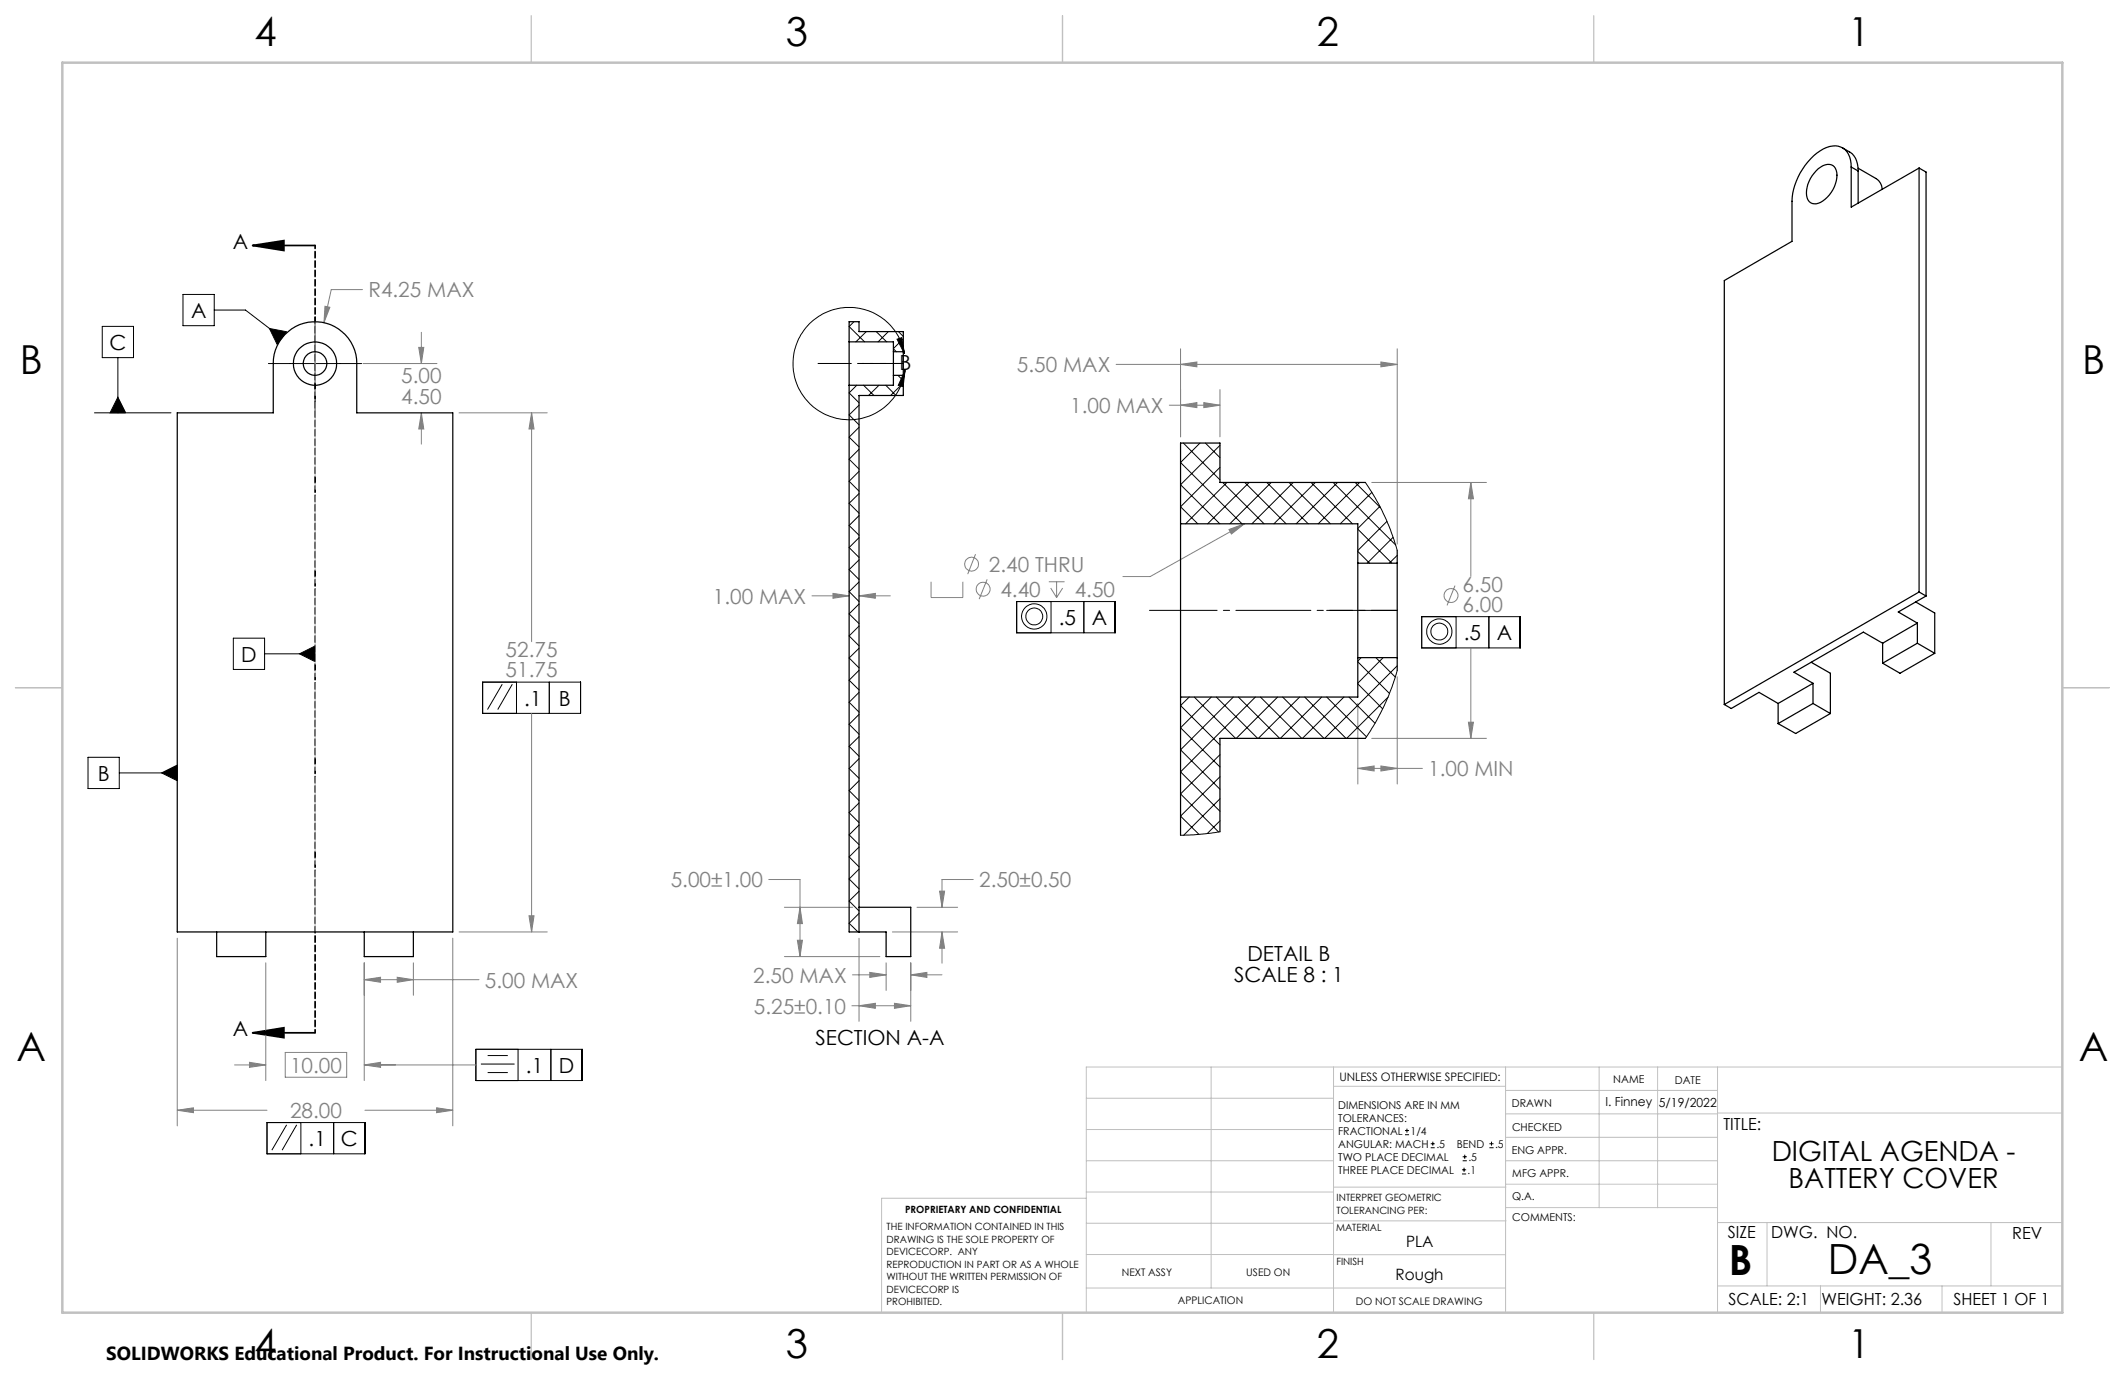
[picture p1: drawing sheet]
<svg xmlns="http://www.w3.org/2000/svg" width="432mm" height="279mm" viewBox="0 0 432 279" stroke-linecap="round" stroke-linejoin="round" font-family="sans-serif">
<g fill="none" stroke="#000" stroke-width=".2">
<path d="M37.2 59.8h6.3v6.4h-6.3zM20.8 66.3h6.3v6.4h-6.3zM24 72.7v11.2M43.5 63h6.4l7.4 5.7M54.5 73.9h19M54.8 66.7l3.4 .7-1.9 2.6zM64 64.4v19M182.3 68.9l.9-.3 .6 3.3zM183.8 71.9a11.4 11.4 0 0 0-17.7-7.4 11.4 11.4 0 0 0 .6 19.2 11.4 11.4 0 0 0 17.2-8.5M183.9 75.2l-.4 3.4-1-.3zM19.2 83.9h15.5M24 80.7l1.5 3.2h-3.1z"/>
<path d="M47.4 129.7h6.4v6.3h-6.4zM53.8 132.9h10.2M60.9 132.9l3.1-1.6v3.1zM98.1 138.6h19.9v6.4h-19.9zM102.1 139l-3 5.2M104.1 139l-3 5.2M105 138.6v6.4M111.6 138.6v6.4M206.6 122.2h20v6.4h-20zM213.6 122.2v6.4M220.2 122.2v6.4M288.9 125.3h20v6.4h-20z"/>
<path d="M295.9 125.3v6.4M302.5 125.3v6.4M17.9 153.9h6.3v6.3h-6.3zM24.2 157.1h11.8M32.8 157.1l3.2-1.6v3.1zM96.7 213.2h21.6v6.4h-21.6zM97.7 216.2h6.9M99.1 214.5h4.1M99.1 217.9h4.1M105.3 213.2v6.4M111.9 213.2v6.4M54.3 228.1h19.9v6.4h-19.9z"/>
<path d="M58.2 228.6l-3 5.1M60.3 228.6l-3 5.1M61.1 228.1v6.4M67.8 228.1v6.4M285.5 230.6h.8M285.5 229.7h.8M285.9 229.3v.9M290.7 233.2h.8M290.7 232.4h.8M291.1 232v.8M297.1 238.5h.8M297.1 237.7h.8"/>
<path d="M297.2 235.9h.9M297.2 235.1h.9M297.5 237.3v.8M297.6 234.6v.9M302.6 233.2h.9M302.6 232.4h.9M303.1 232v.8"/>
<circle cx="210.2" cy="125.3" r="2.57"/>
<circle cx="210.2" cy="125.3" r="1.72"/>
<circle cx="292.5" cy="128.3" r="2.57"/>
<circle cx="292.5" cy="128.3" r="1.71"/>
</g>
<g fill="none" stroke="#808080" stroke-width=".2">
<path d="M73.7 58.8h-6.4l-1.5 6.8M66 62.2l1 .2-1.2 3.2zM73.8 73.9h15M85.1 70.6h1l-.5 3.3zM85.6 67.5v6.4M226.8 74h57.1M239.9 74l3.3-.4v.9zM239.9 70.9v17.9M247.9 79.2v9.6M280.6 73.6l3.3 .4-3.3 .5zM283.9 70.9v39.7M85.6 83.9l.5 3.3h-1z"/>
<path d="M85.6 83.9v6.3M93.3 83.9h17.9M108 83.9l.5 3.3h-1zM108 83.9v46.5M237.6 82.3h10.3M239.9 82.3l3.3-.5v1zM244.6 81.8l3.3 .5-3.3 .5zM278.7 98h23.3M298.9 98l.5 3.4h-1zM298.9 98v19.1M189.2 118.2v3.2h6.5v-3.2M198.2 112.6l-1.6 4.1"/>
<path d="M200.6 117.7l-1.6 4M213.1 118.2h3.2M213.5 119.5l1.2 1.9M214.7 118.2v3.2M215.9 119.5l-1.2 1.9M249.7 107.6l3.2-1.2-2.7 2.1zM252.9 106.4l-19.2 10.8h-5.5M295.7 119l-1.7 4M165 121.1h7.5M169.3 120.6l3.2 .5-3.2 .5zM174.6 121.1l3.3-.5v1zM174.6 121.1h6.3"/>
<path d="M283.9 137.5v21.8M298.9 131.7v18.3M108 145v44.4M275.9 156.1l3.3-.5v1.1zM275.9 142.9v16.4M275.9 156.1h13.1M278.7 150h23.3M280.6 155.6l3.3 .5-3.3 .6zM298.4 146.8h1l-.5 3.2zM156.2 178.7h6.4v15.7M197.8 178.7h-6.4v5.7M36 190.6v38.2"/>
<path d="M54 195.7v23.9M74 199.1l3.3-.5v1zM74 195.7v23.9M74 199.1h23.3M80.7 198.6l3.3 .5-3.3 .5zM84 195.7v6.5M92 190.6v38.2M93.3 189.4h17.9M107.5 186.1h1l-.5 3.3zM159.4 184.4h13.9M159.4 194.4h19.4M162 191.1h1.1l-.5 3.3z"/>
<path d="M162.6 184.4l.5 3.3h-1.1zM173.2 198.1h6.9M174.6 190.6v16.9M176.7 197.6l3.4 .5-3.4 .5zM180.1 195.7v5.6M181.3 189.4h13.3M185.1 198.1l3.2-.5v1zM185.1 195.7v11.8M185.1 198.1h6.3M186.3 184.4h8.3M190.9 181.1h1l-.5 3.3zM191.4 189.4l.5 3.3h-1z"/>
<path d="M191.4 189.4v6.3M47.7 216.4h6.3M50.7 215.9l3.3 .5-3.3 .5zM58 213.9h12.4v5h-12.4zM74 216.4l3.3-.5v1zM74 216.4h22.7M173.1 204.4h12M174.6 204.4l3.3-.5v1zM181.8 203.9l3.3 .5-3.3 .5zM36 225.6l3.3-.5v1zM36 225.6h18.3M74.2 225.6h17.8"/>
<path d="M88.7 225.1l3.3 .5-3.3 .5z"/>
<circle cx="197.4" cy="114.6" r="1.4"/>
<circle cx="199.8" cy="119.7" r="1.42"/>
<circle cx="294.9" cy="121" r="1.41"/>
</g>
<path d="M51.3 49.9h12.7M51.3 49.9l6.4-1v2zM51.3 209.9h12.7M51.3 209.9l6.4-1.1v2.1z" fill="none" stroke="#000" stroke-width=".35"/>
<path d="M183.6 73.9h-17.4" fill="none" stroke="#000" stroke-width=".2" stroke-dasharray="15.2 1.3 1.3 1.3" stroke-dashoffset="8.5"/>
<path d="M175.2 73.9h8.4" fill="none" stroke="#000" stroke-width=".2" stroke-dasharray="15.2 1.3 1.3 1.3" stroke-dashoffset="13"/>
<path d="M283.9 124h-50.3" fill="none" stroke="#000" stroke-width=".2" stroke-dasharray="15.2 1.3 1.3 1.3" stroke-dashoffset="1.5"/>
<path d="M269.6 124h14.3" fill="none" stroke="#000" stroke-width=".2" stroke-dasharray="15.2 1.3 1.3 1.3" stroke-dashoffset="10"/>
<path d="M64 49.9v159.9" fill="none" stroke="#000" stroke-width=".35" stroke-dasharray="1.3 .6" stroke-dashoffset=".7"/>
<path d="M64 65.4v124" fill="none" stroke="#c0c0c0" stroke-width=".2" stroke-dasharray="15.2 1.3 1.3 1.3" stroke-dashoffset="2.8"/>
<g fill="none" stroke="#c0c0c0" stroke-width=".2">
<path d="M246.1 216.8v44.9M271 216.8v49.9M305.9 216.8v49.9M324.9 216.8v28.6M336.8 216.8v28.6M349 216.8v49.9M419.1 216.8h-198.4v49.9M220.7 235.9h50.3M220.7 229.5h50.3M220.7 223.2h50.3M271 220.7h34.9M305.9 231.1h43.1"/>
<path d="M305.9 226.3h43.1M305.9 221.6h43.1M305.9 235.9h43.1M349 226.2h70.1M220.7 248.6h50.3M220.7 242.2h50.3M220.7 254.9h50.3M220.7 243.5h-41.6v23.2M271 255h34.9M271 248.1h35M271 241.2h35M305.9 240.6h43.1"/>
<path d="M306 245.4h43M349 248.4h70.1M359.1 248.4v12.9M404.6 248.4v12.9M220.7 261.7h85.2M349 261.3h70.1M369.9 261.3v5.4M394.6 261.3v5.4"/>
</g>
<path d="M108 3.2v9.5M215.9 3.2v9.5M323.8 3.2v9.5M3.1 139.7h9.6M419.1 139.7h9.5M108 266.7v9.6M215.9 266.7v9.6M323.8 266.7v9.6" fill="none" stroke="#c0c0c0" stroke-width=".25"/>
<path d="M12.7 12.7h406.4v254h-406.4z" fill="none" stroke="#c0c0c0" stroke-width=".5"/>
<g fill="#000">
<path d="M51.3 49.9l6.4-1v2zM51.3 209.9l6.4-1.1v2.1z"/>
<path d="M54.8 66.7l3.4 .7-1.9 2.6zM32.8 157.1l3.2 1.5v-3.1zM24 80.7l1.5 3.2h-3.1zM60.9 132.9l3.1 1.5v-3.1zM182.3 68.9l.9-.3 .6 3.3zM183.9 75.2l-.4 3.4-1-.3z"/>
</g>
<path d="M74 199.1l3.3-.5v1zM80.7 198.6l3.3 .5-3.3 .5zM50.7 215.9l3.3 .5-3.3 .5zM74 216.4l3.3-.5v1zM36 225.6l3.3-.5v1zM88.7 225.1l3.3 .5-3.3 .5zM107.5 186.1h1l-.5 3.3zM108 83.9l.5 3.3h-1zM85.6 83.9l.5 3.3h-1zM85.1 70.6h1l-.5 3.3zM66 62.2l-.2 3.4 1.2-3.2zM181.8 203.9l3.3 .5-3.3 .5zM174.6 204.4l3.3-.5v1zM176.7 197.6l3.4 .5-3.4 .5zM185.1 198.1l3.2-.5v1zM191.4 189.4l.5 3.3h-1zM190.9 181.1h1l-.5 3.3zM162 191.1h1.1l-.5 3.3zM162.6 184.4l.5 3.3h-1.1zM174.6 121.1l3.3-.5v1zM169.3 120.6l3.2 .5-3.2 .5zM239.9 82.3l3.3-.5v1zM244.6 81.8l3.3 .5-3.3 .5zM239.9 74l3.3-.4v.9zM280.6 73.6l3.3 .4-3.3 .5zM249.7 107.6l.5 .9 2.7-2.1zM298.9 98l.5 3.4h-1zM298.4 146.8h1l-.5 3.2zM275.9 156.1l3.3-.5v1.1zM280.6 155.6l3.3 .5-3.3 .6z" fill="#808080"/>
<g fill="none" stroke="#000" stroke-width=".25">
<path d="M369 34.7a2.87 2.87 0 0 1 3.5-1 3.2 3.2 0 0 1 .5 3.7 6 6 0 0 1-4 4 1.83 1.83 0 0 1-1.9-2.2 6.8 6.8 0 0 1 1.9-4.5zM374.4 30.1a4.4 4.4 0 0 1 3.2 4.6M376.2 33.9a3.9 3.9 0 0 0-2.7-4.2 7 7 0 0 0-6.2 3.2 13.3 13.3 0 0 0-3.2 8v8.1l-13.7 8v86.2M376.2 33.9v8.2l13.8-8M376.2 33.9l1.4 .8M377.6 34.2l3.6 2.1a2.75 2.75 0 0 1 1.3 2.2M377.6 34.7v6.6M390 34.1l1.4 .9v86.1M390 34.1v86.2M172.5 69.5v8.8M172.5 78.3v111.1h7.6v5h5v-10h-10.5M172.5 69.5v-4.1h2.1v2h9v4.1"/>
<path d="M172.5 69.5h9v2M181.5 71.5v4.8M181.5 76.3h2.1M181.5 71.5h2.1M181.5 76.3v2h-9M183.6 71.5v4.8M183.6 76.3v4.1h-9v109M36 83.9h19.5v-10a8.5 8.5 0 0 1 8.5-8.5 8.5 8.5 0 0 1 8.5 8.5v10h19.5v105.5h-56zM277.5 98h-29.6v-8h-8v16.4M239.9 106.4v35.2M239.9 106.4h36v8M275.9 114.4v19.2"/>
<path d="M275.9 114.4h8M283.9 114.4v19.2M283.9 111.8v2.6M275.9 133.6h8M275.9 133.6v8h-36M283.9 133.6v2.6M368.1 134.6l3.8 2.2v8.2M368.4 138.9l-7.1 4M368.4 138.9v4M382.6 130.7l-4-2.3-14.1 8.2 3.9 2.3M382.6 130.7v4.1M389.3 122.3l3.8 2.3v8.2"/>
<path d="M389.6 126.6l-7 4.1M389.6 130.7l3.5 2.1M389.6 126.6v4.1M389.6 130.7l-7 4.1M390 120.3l-39.6 22.9M390 120.3l1.4 .8M391.4 121.1l-5.7 3.3 3.9 2.2M393.1 132.8l-7 4-3.5-2M239.9 141.6v28.1M277.5 150h-29.6v19M361.3 142.9l-3.9-2.2-5.6 3.3-1.4-.8M361.3 142.9v4.1"/>
<path d="M368.4 142.9l3.5 2.1M368.4 142.9l-7.1 4.1M371.9 145l-7 4-3.6-2M44 189.4v5h10v-5M74 189.4v5h10v-5"/>
<circle cx="64" cy="73.9" r="4.4"/>
<circle cx="64" cy="73.9" r="2.4"/>
</g>
<g fill="none" stroke="#000" stroke-width=".2">
<path d="M173.5 65.4l-1 1 3.2 3.1M174.1 78.3l-1.6 1.5 2.1 2M175.5 78.3l2.1 2.1M176 67.4l-2.1 2.1M178 67.4l2.2 2.1M178.6 78.3l-2.1 2.1M180 78.3l2.1 2.1M180.5 67.4l-2.1 2.1M181.5 70.9l.6 .6M182.5 76.3l1.1 1.1M182.6 67.4l1 1M183.6 68.8l-2.1 2"/>
<path d="M183.6 77.8l-2.6 2.6M174.6 82.3l-2.1 2 2.1 2M174.6 86.8l-2.1 2 2.1 2M174.6 91.3l-2.1 2 2.1 2M174.6 95.8l-2.1 2 2.1 2M240.5 90l7.4 7.5M243.8 90l-3.9 4 12.5 12.4M244.9 90l3 3M247.9 90.5l-8 8 8 7.9M247.9 95l-8 8 3.5 3.4M248.5 98l8.4 8.4M249.3 98l-8.4 8.4"/>
<path d="M252.9 98l8.4 8.4M253.8 98l-8.4 8.4M257.4 98l8.4 8.4M258.3 98l-8.4 8.4M261.9 98l8.4 8.4M262.8 98l-8.4 8.4M266.4 98l8.4 8.4M267.3 98l-8.4 8.4M270.9 98l12.7 12.7M271.8 98l-8.4 8.4M275.4 98l5.1 5.2M276.3 98l-8.4 8.4"/>
<path d="M277.5 98l2 3.2 2.2 4.4 .9 2.1 1.3 4.1M174.6 100.3l-2.1 2 2.1 2M174.6 104.8l-2.1 2 2.1 2M174.6 109.3l-2.1 2 2.1 2M174.6 113.8l-2.1 1.9 2.1 2.1M174.6 118.3l-2.1 1.9 2.1 2M275.9 112l2.4 2.4M275.9 107.5l6.9 6.9M278.8 100l-6.5 6.4M280.4 102.9l-4.5 4.5M281.8 105.9l-5.9 6M283.1 109.2l-5.3 5.2"/>
<path d="M283.9 112.9l-1.6 1.5M174.6 122.7l-2.1 2 2.1 2M174.6 127.2l-2.1 2 2.1 2M174.6 131.7l-2.1 2 2.1 2M174.6 136.2l-2.1 2 2.1 2M275.9 139l5.1 5M275.9 134.5l6.4 6.4M276.6 133.6l-.7 .7M279.6 133.6l3.9 4M281.1 133.6l-5.2 5.2M283.9 136.2l-1 3.3-1.6 3.8-1.7 3.3-2.1 3.4M283.9 135.3l-14.7 14.7"/>
<path d="M174.6 140.7l-2.1 2 2.1 2M174.6 145.2l-2.1 2 2.1 2M174.6 149.7l-2.1 2 2.1 2M174.6 154.2l-2.1 2 2.1 2M174.6 158.6l-2.1 2.1 2.1 2M241.7 141.6l-1.8 1.8 8 8M242.7 141.6l8.4 8.4M246.1 141.6l-6.2 6.3 8 8M247.2 141.6l8.4 8.4M247.9 153.4l-8 7.9 7.7 7.8M247.9 157.8l-8 8 3.7 3.7M250.6 141.6l-10.7 10.8 8 8"/>
<path d="M251.6 141.6l8.4 8.4M255.1 141.6l-15.2 15.2 8 8.1M256.1 141.6l8.4 8.4M259.6 141.6l-8.4 8.4M260.6 141.6l8.4 8.4M264.1 141.6l-8.4 8.4M265.1 141.6l8.4 8.4M268.6 141.6l-8.4 8.4M269.6 141.6l8.1 8.1M273.1 141.6l-8.4 8.4M274.1 141.6l5.3 5.4M282 141.7l-8.4 8.3"/>
<path d="M174.6 163.2l-2.1 1.9 2.1 2M174.6 167.6l-2.1 2.1 2.1 1.9M174.6 172.1l-2.1 2 2.1 2M174.6 176.6l-2.1 2 2.1 2M247.9 169l-5.5 .7h-2.5M247.9 162.3l-7.4 7.4M247.9 166.8l-2.6 2.6M174.6 181.1l-2.1 2 2.1 2M174.6 185.6l-2.1 2 1.8 1.8"/>
</g>
<g font-size="8.5">
<text x="351.3" y="259">B</text>
<text x="371.4" y="258.9">DA_3</text>
</g>
<g font-size="8.1">
<text x="51.7" y="9.3">4</text>
<text x="159.7" y="9.3">3</text>
<text x="267.6" y="9.3">2</text>
<text x="375.6" y="9.3">1</text>
<text x="4" y="76">B</text>
<text x="423.1" y="76">B</text>
<text x="3.3" y="215.7">A</text>
<text x="422.4" y="215.7">A</text>
<text x="51.7" y="276">4</text>
<text x="159.7" y="276">3</text>
<text x="267.6" y="276">2</text>
<text x="375.6" y="276">1</text>
</g>
<g font-size="5.6">
<text x="360" y="235.8">DIGITAL AGENDA -</text>
<text x="363.4" y="241.5">BATTERY COVER</text>
</g>
<g font-size="4.2">
<text x="47.3" y="50.6">A</text>
<text x="38.8" y="64.6">A</text>
<text x="22.2" y="71.1">C</text>
<text x="182.8" y="75.1">B</text>
<text x="215.2" y="127">.5</text>
<text x="221.9" y="127">A</text>
<text x="297.5" y="130.1">.5</text>
<text x="304.2" y="130.1">A</text>
<text x="49" y="134.4">D</text>
<text x="106.5" y="143.4">.1</text>
<text x="113.6" y="143.4">B</text>
<text x="19.9" y="158.6">B</text>
<text x="253.5" y="195.3">DETAIL B</text>
<text x="250.8" y="199.5">SCALE 8 : 1</text>
<text x="47.3" y="210.5">A</text>
<text x="165.7" y="212.3">SECTION A-A</text>
<text x="106.9" y="218">.1</text>
<text x="113.6" y="218">D</text>
<text x="62.7" y="232.9">.1</text>
<text x="69.3" y="232.9">C</text>
</g>
<g font-size="4.2" fill="#808080">
<text x="74.9" y="60.4">R4.25 MAX</text>
<text x="81.5" y="77.9">5.00</text>
<text x="206.6" y="75.6">5.50 MAX</text>
<text x="81.5" y="82">4.50</text>
<text x="217.5" y="83.9">1.00 MAX</text>
<text x="200.9" y="116.2">2.40 THRU</text>
<text x="144.9" y="122.7">1.00 MAX</text>
<text x="203.3" y="121.3">4.40</text>
<text x="218.4" y="121.3">4.50</text>
<text x="297.2" y="120.3">6.50</text>
<text x="297.2" y="124.4">6.00</text>
<text x="102.7" y="133.6">52.75</text>
<text x="102.7" y="137.7">51.75</text>
<text x="290.2" y="157.7">1.00 MIN</text>
<text x="136.3" y="180.3">5.00±1.00</text>
<text x="199" y="180.3">2.50±0.50</text>
<text x="98.5" y="200.7">5.00 MAX</text>
<text x="153.1" y="199.7">2.50 MAX</text>
<text x="153.2" y="206">5.25±0.10</text>
<text x="58.9" y="218">10.00</text>
<text x="58.9" y="227.2">28.00</text>
</g>
<text font-size="3.8" x="21.6" y="276.3">SOLIDWORKS Educational Product. For Instructional Use Only.</text>
<g font-size="3.4">
<text x="350.2" y="229.5">TITLE:</text>
<text x="351.1" y="251.6">SIZE</text>
<text x="359.9" y="251.6">DWG. NO.</text>
<text x="408.9" y="251.7">REV</text>
<text x="351.2" y="265.2">SCALE: 2:1</text>
<text x="370.1" y="265.3">WEIGHT: 2.36</text>
<text x="396.9" y="265.2">SHEET 1 OF 1</text>
</g>
<g font-size="3.2">
<text x="285.7" y="253.3">PLA</text>
<text x="283.6" y="260.1">Rough</text>
</g>
<g font-size="2.5">
<text x="326.2" y="224.8">I. Finney</text>
<text x="337.1" y="224.9">5/19/2022</text>
</g>
<text font-size="2.4" x="272.2" y="219.7">UNLESS OTHERWISE SPECIFIED:</text>
<g font-size="2.2">
<text x="327.8" y="220.1">NAME</text>
<text x="340.3" y="220.2">DATE</text>
<text x="271.9" y="225.3">DIMENSIONS ARE IN MM</text>
<text x="271.9" y="227.9">TOLERANCES:</text>
<text x="307.2" y="224.9">DRAWN</text>
<text x="271.9" y="230.6">FRACTIONAL</text>
<text x="271.9" y="233.2">ANGULAR: MACH</text>
<text x="286.6" y="230.6">1/4</text>
<text x="291.9" y="233.2">.5</text>
<text x="296" y="233.2">BEND</text>
<text x="303.8" y="233.2">.5</text>
<text x="307.3" y="229.8">CHECKED</text>
<text x="271.9" y="238.5">THREE PLACE DECIMAL</text>
<text x="271.9" y="235.9">TWO PLACE DECIMAL</text>
<text x="298.2" y="238.5">.1</text>
<text x="298.4" y="235.9">.5</text>
<text x="307.2" y="234.5">ENG APPR.</text>
<text x="307.3" y="239.2">MFG APPR.</text>
<text x="307.3" y="243.9">Q.A.</text>
<text x="307.3" y="248.1">COMMENTS:</text>
</g>
<g font-size="2.1">
<text x="227.9" y="259.2">NEXT ASSY</text>
<text x="253.3" y="259.2">USED ON</text>
<text x="239.3" y="265">APPLICATION</text>
<text x="275.5" y="265.1">DO NOT SCALE DRAWING</text>
</g>
<g font-size="2">
<text x="271.6" y="244.1">INTERPRET GEOMETRIC</text>
<text x="180.2" y="250">THE INFORMATION CONTAINED IN THIS</text>
<text x="183.9" y="246.4">PROPRIETARY AND CONFIDENTIAL</text>
<text x="271.5" y="250.2">MATERIAL</text>
<text x="271.6" y="246.6">TOLERANCING PER:</text>
<text x="180.2" y="252.5">DRAWING IS THE SOLE PROPERTY OF</text>
<text x="180.2" y="255.1">DEVICECORP. ANY</text>
<text x="180.2" y="257.6">REPRODUCTION IN PART OR AS A WHOLE</text>
<text x="271.5" y="257">FINISH</text>
<text x="180.2" y="260.1">WITHOUT THE WRITTEN PERMISSION OF</text>
<text x="180.2" y="262.6">DEVICECORP IS</text>
<text x="180.2" y="265.2">PROHIBITED.</text>
</g>
</svg>
